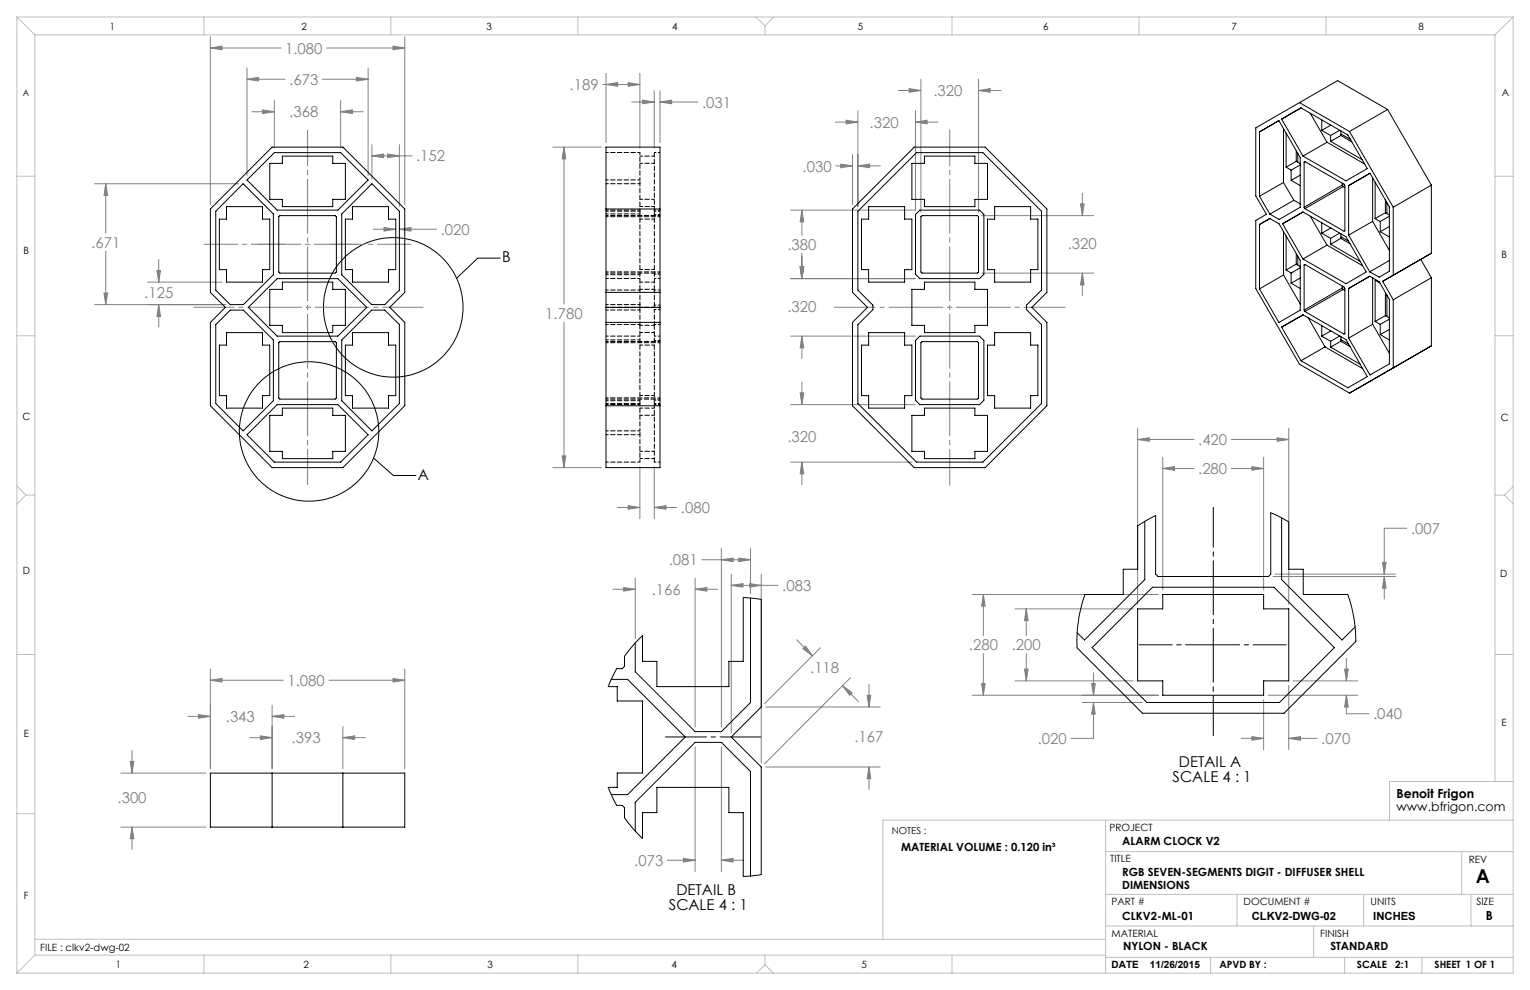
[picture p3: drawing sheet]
<svg xmlns="http://www.w3.org/2000/svg" width="432mm" height="279mm" viewBox="0 0 432 279" stroke-linecap="round" stroke-linejoin="round" font-family="sans-serif">
<g fill="none" stroke="#000" stroke-width=".28">
<path d="M141.2 72.8h-6.4l-5.9 5.7M105.4 129.3l5.6 4.9h6.4"/>
<circle cx="111" cy="86.7" r="19.7"/>
<circle cx="87.2" cy="121.8" r="19.7"/>
</g>
<g fill="none" stroke="#808080" stroke-width=".28">
<path d="M59.4 13.5l3.3-.5v1zM59.4 10.4v47.3M59.4 13.5h19.9M69.7 19.2v30.3M92.2 13.5h22M103.9 19.2v30.3M110.9 13l3.3 .5-3.3 .5zM114.2 10.4v47.3M69.7 22.4l3.3-.6v1.1zM69.7 22.4h10.8M71.1 31.5h6.3M74.1 31l3.3 .5-3.3 .5z"/>
<path d="M77.4 28.4v13.4M91 22.4h12.9M96.1 31.5l3.3-.5v1zM96.1 28.4v13.4M96.1 31.5h6.4M100.6 21.8l3.3 .6-3.3 .5zM170.1 23.8h10.5M171 23.8l3.3-.5v1zM171 20.7v19.6M177.3 23.3l3.3 .5-3.3 .5zM178.3 28.8h6.3M180.6 20.7v21.1"/>
<path d="M181.4 28.3l3.2 .5-3.2 .5zM184.6 25.6v16.2M186.3 28.8l3.2-.5v1zM186.3 25.6v14.7M186.3 28.8h10.7M235.8 34.5h6.3M238.8 33.9l3.3 .6-3.3 .5zM242.1 31.3v27M253.5 25.5h6.4M256.6 25l3.3 .5-3.3 .5zM258.4 34.5l3.3-.6v1.1zM258.4 31.3v28h-35.3"/>
<path d="M258.4 34.5h6.3M259.9 22.4v37.5M276.2 25.5l3.2-.5v1zM276.2 22.4v37.5M276.2 25.5h6.3M26.7 51.9h40.6M29.8 51.9l.6 3.3h-1zM29.8 51.9v13.9M105 44l3.3-.5v1zM105 40.8v9.8M105 44h11.3M109.4 43.5l3.3 .5-3.3 .5z"/>
<path d="M112.7 40.8v17.5M156 41.5h13.8M159.2 41.5l.5 3.3h-1.1zM159.2 41.5v44.3M226.3 59.3l.5 3.3h-1zM226.3 59.3v7.1M235.9 46.8h4.7M237.3 46.3l3.3 .5-3.3 .5zM240.6 43.6v14.1M242.1 46.8l3.3-.5v1zM242.1 46.8h6.4M304.9 57.5h1.1l-.5 3.4z"/>
<path d="M305.5 54.5v6.4M29.8 70.8v15.2M41.6 79.6h21.1M44.3 76.3h1l-.5 3.3zM44.8 73.3v6.3M105.3 64.7h6.4M108.4 64.2l3.3 .5-3.3 .5zM112.7 64.7l3.3-.5v1zM112.7 64.7h10.5M223.1 78.6h35.2M225.8 75.3h1l-.5 3.3zM226.3 71.5v7.1"/>
<path d="M277.1 60.9h31.5M277.1 77.1h31.5M305.5 77.1l.5 3.3h-1.1zM305.5 77.1v6.3M26.7 86h37M29.4 82.7h1l-.6 3.3zM44.8 86l.5 3.3h-1zM44.8 86v6.3M159.2 90.9v41.1M223.1 94.9h35.2M226.3 94.9l.5 3.3h-1zM226.3 94.9v6.3"/>
<path d="M223.1 114.2h35.2M225.8 110.9h1l-.5 3.3zM226.3 107.8v6.4M156 132h13.8M158.6 128.7h1.1l-.5 3.3zM180.6 131.7v14.7M184.6 131.7v14.7M223.1 130.4h34.3M226.3 130.4l.5 3.3h-1zM226.3 130.4v6.4M321.1 124l3.2-.5v1zM321.1 120.9v49.7"/>
<path d="M321.1 124h15.9M328.2 132.2l3.3-.5v1zM328.2 129v37.5M328.2 132.2h8.8M347.5 132.2h9.1M347.5 124h16.2M353.3 131.7l3.3 .5-3.3 .5zM356.6 129v37.5M360.4 123.5l3.3 .5-3.3 .5zM363.7 120.9v49.7M174.2 143.2h6.4M177.3 142.7l3.3 .5-3.3 .5z"/>
<path d="M184.6 143.2l3.4-.5v1zM184.6 143.2h6.4M198.1 158h13.7M203.6 158l3.3-.5v1zM203.6 154.8v50.4M208.5 157.5l3.3 .5-3.3 .5zM211.8 154.8v12.7M390.2 158.7h1l-.5 3.3zM397 149.1h-6.3v12.9M172.9 166.3h6.4M176 165.8l3.3 .5-3.3 .5zM179.3 163.1v17.1"/>
<path d="M196.2 166.3l3.3-.5v1zM196.2 163.1v42.1M196.2 166.3h6.3M206.4 165.2l3.3-.5v1zM206.4 162v44.7M206.4 165.2h13.2M211.6 164.7l3.2 .5-3.2 .5zM214.8 162v53.2M274.4 167.8h52.5M277.5 167.8l.5 3.3h-1zM277.5 167.8v11.6M286.5 171.8h33.3"/>
<path d="M289.6 171.8l.6 3.4h-1.1zM289.6 171.8v7.6M359.3 162.7h34.5M359.9 162h33.9M390.7 162.7l.5 3.3h-1zM390.7 162.7v6.4M59.4 192l3.3-.5v1zM59.4 188.8v28.1M59.4 192h20.5M76.8 199v17.9M92.9 192h21.3M110.9 191.5l3.3 .5-3.3 .5z"/>
<path d="M114.2 188.8v28.1M216.1 199.5h32.3M224.8 180.6l4.5 4.5M227.3 182.4l2 2.7-2.7-2zM231.6 182.8l-15.8 15.8M237.8 193.5l2.7 2-.7 .7zM237.8 193.5l4.5 4.5M240 191.3l-24.2 24.3M244.7 196.2h1l-.4 3.3zM245.3 193.2v6.3M274.4 196.2h52.5M277 192.9h1l-.5 3.3z"/>
<path d="M277.5 184.5v11.7M286.5 192.2h33.3M289.1 188.8h1.1l-.6 3.4zM289.6 184.5v7.7M305.4 198.3h17M308.1 192.9h1l-.5 3.3zM308.6 198.3l.5 3.2h-1zM308.6 198.3v10.1h-6.3M308.6 189.9v6.3M356.6 197.5v14.1M357.9 196.2h25.3M363.7 193.4v18.2"/>
<path d="M365 192.2h18.2M379.5 188.8h1l-.5 3.4zM380 196.2l.5 3.3h-1zM380 196.2v5.2h6.3M380 185.8v6.4M34.1 218.2h24M36.8 214.9h1l-.5 3.3zM37.3 211.8v6.4M53 202.2h6.4M56.1 201.7l3.3 .5-3.3 .5zM70.4 208.2h6.4M73.5 207.7l3.3 .5-3.3 .5z"/>
<path d="M76.8 202.2l3.3-.5v1zM76.8 202.2h6.3M96.8 208.2l3.3-.5v1zM96.8 205v11.9M96.8 208.2h6.3M196.2 210.8v35.2M203.6 210.8v35.2M216.1 216.5h32.3M245.3 216.5l.4 3.3h-1zM245.3 216.5v6.3M350.3 208.4h6.3M353.3 207.9l3.3 .5-3.3 .5z"/>
<path d="M363.7 208.4l3.3-.5v1zM363.7 208.4h8M34.1 233.4h24M37.3 233.4l.5 3.3h-1zM37.3 233.4v6.4M188.3 242.8h7.9M192.9 242.3l3.3 .5-3.3 .5zM203.6 242.8l3.3-.5v1zM203.6 242.8h6.3"/>
</g>
<path d="M342.4 207.6v-64.4" fill="none" stroke="#000" stroke-width=".28" stroke-dasharray="15.2 1.3 1.3 1.3" stroke-dashoffset="4"/>
<path d="M363 182h-41.5" fill="none" stroke="#000" stroke-width=".28" stroke-dasharray="15.2 1.3 1.3 1.3" stroke-dashoffset="5.9"/>
<path d="M214.8 208h-27" fill="none" stroke="#000" stroke-width=".28" stroke-dasharray="15.2 1.3 1.3 1.3" stroke-dashoffset="3.6"/>
<path d="M86.8 136.8v-100" fill="none" stroke="#808080" stroke-width=".28" stroke-dasharray="15.2 1.3 1.3 1.3" stroke-dashoffset="5.3"/>
<path d="M54.7 86.7h64.7" fill="none" stroke="#808080" stroke-width=".28" stroke-dasharray="15.2 1.3 1.3 1.3" stroke-dashoffset="3.9"/>
<path d="M57.6 68.9h22.9M93.2 68.9h22.8" fill="none" stroke="#808080" stroke-width=".28" stroke-dasharray="15.2 1.3 1.3 1.3" stroke-dashoffset="5.7"/>
<path d="M72.7 68.9h28.2" fill="none" stroke="#808080" stroke-width=".28" stroke-dasharray="15.2 1.3 1.3 1.3" stroke-dashoffset="3"/>
<path d="M235.5 86.7h65.1" fill="none" stroke="#808080" stroke-width=".28" stroke-dasharray="15.2 1.3 1.3 1.3" stroke-dashoffset="3.6"/>
<path d="M268 137v-100.4" fill="none" stroke="#808080" stroke-width=".28" stroke-dasharray="15.2 1.3 1.3 1.3" stroke-dashoffset="5"/>
<g fill="none" stroke="#c0c0c0" stroke-width=".28">
<path d="M4.8 4.8l5 5M4.8 4.8h422.2M4.8 4.8v269.8M9.8 9.8h412.1M9.8 9.8v259.8M57.5 4.8v5M110.3 4.8v5M163.1 4.8v5M213.3 4.8l2.6 2.5M215.9 7.3v2.5M218.4 4.8l-2.5 2.5M268.7 4.8v5"/>
<path d="M321.5 4.8v5M374.2 4.8v5M421.9 9.8v210.8M427 4.8l-5.1 5M427 4.8v269.8h-422.2M4.8 49.7h5M421.9 49.7h5.1M4.8 94.8h5M421.9 94.8h5.1M4.8 137.2l2.5 2.5M7.3 139.7l-2.5 2.6M7.3 139.7h2.5"/>
<path d="M421.9 139.7h2.7M424.6 139.7l2.4 2.4M427 137.3l-2.4 2.4M4.8 184.7h5M421.9 184.7h5.1M4.8 229.7h5M312 231.5v43.1M427 231.5h-177.8v33.6M427 220.6h-34.9v10.9M312 240.3h115M312 252.4h115M349.1 252.4v8.9"/>
<path d="M384.8 252.4v8.9M412.5 240.3v12.1M415.1 252.4v8.9M9.8 265.1h302.2M9.8 269.6l-5 5M9.8 269.6h302.2M57.5 269.6v5M110.3 269.6v5M163.1 269.6v5M215.9 272.3l-2.4 2.3M215.9 272.3l2.4 2.3M215.9 269.6v2.7"/>
<path d="M268.7 269.6v5M312 270.2h115M312 261.3h115M341.7 270.2v4.4M370.7 261.3v8.9M379.5 270.2v4.4M401.3 270.2v4.4"/>
</g>
<path d="M59.4 13.5l3.3-.5v1zM110.9 13l3.3 .5-3.3 .5zM44.8 86l.5 3.3h-1zM44.3 76.3h1l-.5 3.3zM108.4 64.2l3.3 .5-3.3 .5zM112.7 64.7l3.3-.5v1zM29.4 82.7h1l-.6 3.3zM29.8 51.9l.6 3.3h-1zM69.7 22.4l3.3-.6v1.1zM100.6 21.8l3.3 .6-3.3 .5zM96.1 31.5l3.3-.5v1zM74.1 31l3.3 .5-3.3 .5zM105 44l3.3-.5v1zM109.4 43.5l3.3 .5-3.3 .5zM56.1 201.7l3.3 .5-3.3 .5zM76.8 202.2l3.3-.5v1zM73.5 207.7l3.3 .5-3.3 .5zM96.8 208.2l3.3-.5v1zM59.4 192l3.3-.5v1zM110.9 191.5l3.3 .5-3.3 .5zM37.3 233.4l.5 3.3h-1zM36.8 214.9h1l-.5 3.3zM159.2 41.5l.5 3.3h-1.1zM158.6 128.7h1.1l-.5 3.3zM181.4 28.3l3.2 .5-3.2 .5zM186.3 28.8l3.2-.5v1zM177.3 23.3l3.3 .5-3.3 .5zM171 23.8l3.3-.5v1zM177.3 142.7l3.3 .5-3.3 .5zM184.6 143.2l3.4-.5v1zM289.1 188.8h1.1l-.6 3.4zM289.6 171.8l.6 3.4h-1.1zM277.5 167.8l.5 3.3h-1zM277 192.9h1l-.5 3.3zM363.7 208.4l3.3-.5v1zM353.3 207.9l3.3 .5-3.3 .5zM328.2 132.2l3.3-.5v1zM353.3 131.7l3.3 .5-3.3 .5zM321.1 124l3.2-.5v1zM360.4 123.5l3.3 .5-3.3 .5zM379.5 188.8h1l-.5 3.4zM380 196.2l.5 3.3h-1zM390.7 162.7l.5 3.3h-1zM390.2 158.7h1l-.5 3.3zM308.1 192.9h1l-.5 3.3zM308.6 198.3l.5 3.2h-1zM276.2 25.5l3.2-.5v1zM256.6 25l3.3 .5-3.3 .5zM304.9 57.5h1.1l-.5 3.4zM305.5 77.1l.5 3.3h-1.1zM225.8 75.3h1l-.5 3.3zM226.3 94.9l.5 3.3h-1zM258.4 34.5l3.3-.6v1.1zM238.8 33.9l3.3 .6-3.3 .5zM225.8 110.9h1l-.5 3.3zM226.3 130.4l.5 3.3h-1zM242.1 46.8l3.3-.5v1zM237.3 46.3l3.3 .5-3.3 .5zM226.3 59.3l.5 3.3h-1zM225.8 75.3h1l-.5 3.3zM237.8 193.5l2.7 2-.7 .7zM227.3 182.4l2 2.7-2.7-2zM206.4 165.2l3.3-.5v1zM211.6 164.7l3.2 .5-3.2 .5zM244.7 196.2h1l-.4 3.3zM245.3 216.5l.4 3.3h-1zM208.5 157.5l3.3 .5-3.3 .5zM203.6 158l3.3-.5v1zM196.2 166.3l3.3-.5v1zM176 165.8l3.3 .5-3.3 .5zM203.6 242.8l3.3-.5v1zM192.9 242.3l3.3 .5-3.3 .5z" fill="#808080"/>
<g fill="none" stroke="#000" stroke-width=".28">
<path d="M361.7 33.6l5.5-3.2 13.2 7.7 5.5 9.5-6 3.4-12.2-6.9zM362.2 36.3v15.2M363 37.6v9.6M366.7 29l14.2 8.1M369.8 32l4.7 8.1M373 33.8v3M373 36.8l2.5 1.4M375.5 38.2v1.7M375.5 39.9l8.9 5.1M375.6 35.3l-2.6 1.5M378.1 36.8l-2.6 1.4M378.4 38.2l-2.9 1.7"/>
<path d="M378.4 38.2l3.1 1.9M378.4 38l.2-.1 2.5 1.4M378.4 36.9v1.3M380.9 37.1l12.3 21.4M391.6 30.9l-14.1-8.1-23.1 13.3v19.2l3 5.2-3 1.7v19.2l12.3 21.4 14.2 8.1 23.1-13.3M391.6 30.9l-10.7 6.2M391.6 30.9l12.4 21.3M63.9 58.3h10.2v3.5h2v14.3h-2v3.5h-10.2v-3.5h-2v-14.3h2zM68.6 51.9l8.6 8.5v17.1l-8.5 8.5h-3.7l-4.1-4.1v-22.3zM76.1 46.1h3.6v-2h14.2v2h3.6v10.2h-3.6v2h-14.2v-2h-3.6zM76.8 41.5h20l17.4 17.5v23.5l-4.2 4.2 4.2 4.3v23.5l-17.4 17.5h-20l-17.4-17.5v-23.5l4.2-4.3-4.2-4.2v-23.5zM77.4 43.1h18.7l7.8 7.7-8.5 8.5h-17.2l-8.5-8.5z"/>
<path d="M99.5 58.3h10.1v3.5h2.1v14.3h-2.1v3.5h-10.1v-3.5h-2v-14.3h2zM105 51.9l7.7 7.7v22.3l-4.1 4.1h-3.7l-8.5-8.5v-17.1zM171 41.5h15.3v90.5h-15.3zM171 59h15.3M245.1 58.3h10.2v3.5h2.1v14.3h-2.1v3.5h-10.2v-3.5h-2v-14.3h2zM257.4 46.1h3.5v-2h14.2v2h3.6v10.2h-3.6v2h-14.2v-2h-3.5zM258 41.5h20l17.5 17.5v23.5l-4.3 4.2 4.3 4.3v23.5l-17.5 17.5h-20l-17.4-17.5v-23.5l4.2-4.3-4.2-4.2v-23.5zM258.7 43.1h18.7l16.5 16.5v22.3l-4.2 4.2v1.3l4.2 4.2v22.3l-16.5 16.5h-18.7l-16.6-16.5v-22.3l4.2-4.2v-1.3l-4.2-4.2v-22.3zM259.6 59.3h16.8l1.3 1.2v16.9l-1.3 1.2h-16.8l-1.2-1.2v-16.9zM280.7 58.3h10.2v3.5h2v14.3h-2v3.5h-10.2v-3.5h-2v-14.3h2zM355.5 55.4v-18.2l5.4-3.2 6.1 10.5v14l-6 3.4-2.6-1.5M355.5 55.4l2.9 5"/>
<path d="M362.2 51.5l3 5M362.2 51.5l-6.7 3.9M363 47.2l1.4 .8M364.4 48v2.9M364.4 50.9l2.6 1.5M365.2 56.5l1.8 1.1M365.2 56.5l-6.8 3.9M365.8 45.5l-2.8 1.7M365.8 42.5v3M365.8 45.5l1.2 .7M366.3 43.3v2.5M367 49.4l-2.6 1.5"/>
<path d="M367 46.5l-2.6 1.5M368.1 58.5v-12.7l.2-.2 11 6.4 .3 .4v12.7l-.3 .2-11-6.4M368.1 58.5l.2 .4M374.5 40.1l10.6 6.2M374.5 40.1l-6.8 4M378.8 52.2l-10.7 6.3M378.8 51.7v.5M378.8 52.2l.3 .5M379.1 52.7l-10.8 6.2M379.1 52.7l.5 .3M387.4 50.2v12.3M388.1 51.4v10.3"/>
<path d="M391 56.4v3.6M391.4 57.1v2.9l-.2 .1M393.2 58.5v19.2M404 52.2v19.3l-13.8 7.9 3 5.2M404 52.2l-10.8 6.3M78.7 61.2l.3-.3h15.6l.3 .3v15.6l-.3 .3h-15.6l-.3-.3zM259.9 61.2l.3-.3h15.6l.4 .3v15.6l-.4 .3h-15.6l-.3-.3zM355.5 63.4l2.9-1.7 2.6 1.5 6 10.3v14l-6.1 3.5-5.4-9.5zM362 63.1l5.7-3.3 12.2 7 5.7 10-5.7 3.3-12.2-7zM362.2 65.3v12.3M362.2 77.6l4.8 8.2M362.2 77.6l-6.7 3.9"/>
<path d="M363 66.6v9.6M363 76.2l1.4 .8M364.4 77v2.9M364.4 79.9l2.6 1.5M365.8 71.6v2.9M365.8 74.5l-2.8 1.7M365.8 74.5l1.2 .7M366.3 72.3v2.5M367 78.5l-2.6 1.4M367 75.6l-2.6 1.4M369.8 61l4.7 8.2M373 62.9v2.9"/>
<path d="M373 65.8l2.5 1.5M374.5 69.2l10.1 5.8M374.5 69.2l-6.8 3.9M375.5 67.3v1.6M375.5 68.9l8.4 4.9M375.6 64.3l-2.6 1.5M378.1 65.8l-2.6 1.5M378.4 67.3l-2.9 1.6M378.4 66v1.3M378.4 67.3l2.6 1.5M378.4 67l.2-.1 2 1.2M380.6 66.4v-14l6-3.5 5.5 9.5v18.2l-2.9 1.6-2.6-1.5"/>
<path d="M380.6 66.4l6 10.3M387.4 62.5l4.7 8.2M387.4 78.4v13.1M387.4 62.5l-6.8 3.9M388.1 61.7l1.4 .8M389.4 79.9l-1.3-.8v11.6M389.5 62.5v2.9M389.5 65.4l2.6 1.5M391 60l-2.9 1.7M391 60l1.1 .7M392.1 73.5l-5.5 3.2M392.1 63.9l-2.6 1.5"/>
<path d="M392.1 61l-2.6 1.5M401 73.2l3 5.2M404 78.4v19.2M404 78.4l-10.8 6.2M63.9 93.9h10.2v3.5h2v14.3h-2v3.5h-10.2v-3.5h-2v-14.3h2zM65 87.5h3.7l8.5 8.5v17.1l-8.6 8.5-7.7-7.7v-22.3zM70.1 86.7l8.1-8.1h17.2l8.1 8.1-8.1 8.2h-17.2zM76.1 81.7h3.6v-2.1h14.2v2.1h3.6v10.1h-3.6v2.1h-14.2v-2.1h-3.6zM78.7 96.7l.3-.3h15.6l.3 .3v15.6l-.3 .3h-15.6l-.3-.3zM99.5 93.9h10.1v3.5h2.1v14.3h-2.1v3.5h-10.1v-3.5h-2v-14.3h2zM104.9 87.5h3.7l4.1 4.1v22.3l-7.7 7.7-8.6-8.5v-17.1zM171 82.5h15.3"/>
<path d="M171 91h15.3M171 86.7h15.3M245.1 93.9h10.2v3.5h2.1v14.3h-2.1v3.5h-10.2v-3.5h-2v-14.3h2zM257.4 81.7h3.5v-2.1h14.2v2.1h3.6v10.1h-3.6v2.1h-14.2v-2.1h-3.5zM258.4 96.1l1.2-1.2h16.8l1.3 1.2v16.9l-1.3 1.2h-16.8l-1.2-1.2zM259.9 96.7l.3-.3h15.6l.4 .3v15.6l-.4 .3h-15.6l-.3-.3zM280.7 93.9h10.2v3.5h2v14.3h-2v3.5h-10.2v-3.5h-2v-14.3h2zM361.7 92.3l6-3.4 12.2 6.9 6 10.5-5.5 3.1-13.2-7.6zM368.1 87.5v-12.7l.2-.2 11 6.4 .3 .4v12.8l-.3 .1-11-6.4M368.1 87.5l.2 .4M369.2 89.7l4.7 8.2M373 91.9v3"/>
<path d="M373 94.9l2.5 1.4M373.9 97.9l10.7 6.1M373.9 97.9l-6.7 3.9M375.5 96.3v1.7M375.5 98l8.4 4.8M375.6 93.4l-2.6 1.5M378.1 94.8l-2.6 1.5M378.4 95v1.3M378.4 96.3l-2.9 1.7M378.4 96.3l2.6 1.5M378.4 95.8l2.2 1.3M378.8 81.3l-10.7 6.2"/>
<path d="M378.8 80.8v.5M378.8 81.3l.3 .4M379.1 81.7l-10.8 6.2M379.1 81.7l.5 .3M380.6 81.4l6-3.4 2.6 1.5 2.9 5v18.2l-5.5 3.1-6-10.4zM387.4 91.5l4.7 8.2M387.4 91.5l-6.8 3.9M388.1 90.7l1.4 .8M389.5 91.5v2.9M389.5 94.4l2.6 1.6M391 82.6v6.5M391 89.1l-2.9 1.6"/>
<path d="M391 89.1l1.1 .6M391.4 83.3v5.8l-.2 .1M392.1 93l-2.6 1.4M392.1 90.1l-2.6 1.4M393.2 84.6v19.2l10.8-6.2M76.1 117.2h3.6v-2h14.2v2h3.6v10.2h-3.6v2h-14.2v-2h-3.6zM78.2 114.2h17.2l8.5 8.5-7.8 7.7h-18.7l-7.7-7.7zM171 114.5h15.3M257.4 117.2h3.5v-2h14.2v2h3.6v10.2h-3.6v2h-14.2v-2h-3.5zM321.1 148.4l5-2.9v16.5l.7 .7h31.2l.6-.7v-17.3l2.9 1.3 2.2 1.3v13.4h4.1v7.1h12.6l.9 2.9 .7 3.3 .5 3.7 .2 3.3-20.3 20.3h-40l-18.4-18.5-.1-1.5 .2-3.7 .4-3.5 .7-3.2 1-3.1h10.8v-7.1h4.1zM323.1 147.1v16.5l-17 17-2.1-2M361.7 146.2v17.4l17 17 3.7-3.7"/>
<path d="M209.8 168.7l5 .5v30.3l-8.4 8.5 8.4 8.5v30.3l-5 .6v-18.1h-4.1v-7.1h-20.3v7.1h-4.1v7.3l-3.1-3.2-2-2.6v-2.8l-.6-.7h-1.5M209.8 168.7v18h-4.1v7.1h-20.3v-7.1h-4.1v-7.3l-2.5 2.6-2.5 3.2-.1 2.8-.6 .7h-1.5M211.8 168.8v29.5l-8.2 8.2h-7.4l-16.9-16.9v-8.1M321.1 171.8h7.1v-4h28.4v4h7.1v20.4h-7.1v4h-28.4v-4h-7.1zM325.3 165.7h34.3l17 17.1-15.5 15.5h-37.4l-15.5-15.5zM171.7 193.8h2.5v4h7.1v20.4h-7.1v4h-2.5l2.4 5.1M172.5 191.7h4.6l16.3 16.3-16.3 16.3h-4.6M174.1 188.7l-2.4 5.1M59.4 218.2h54.8v15.2h-54.8zM76.8 218.2v15.2M96.8 218.2v15.2M179.3 234.6v-8.2l16.9-16.9h7.4l8.2 8.2v29.5"/>
</g>
<g fill="none" stroke="#000" stroke-width=".28" stroke-dasharray="1.3 .6" stroke-dashoffset=".8">
<path d="M184.7 59.6h1.6M184.7 59.3h1.6M184.7 43h1.6M184.7 77.4h1.6M184.7 60.5h1.6M184.7 78.6h1.6M184.7 91.6h1.6M184.7 81.9h1.6M184.7 86.1h1.6M184.7 87.4h1.6M184.7 96.1h1.6M184.7 94.9h1.6"/>
<path d="M184.7 113.9h1.6M184.7 112.9h1.6M184.7 114.2h1.6M184.7 130.4h1.6"/>
</g>
<path d="M184.7 43v16.6M184.7 59.6v22.3M180.6 81.9v-22.3M184.7 91.6v22.3M180.6 113.9v-22.3M184.7 113.9v16.5" fill="none" stroke="#000" stroke-width=".28" stroke-dasharray="1.3 .6"/>
<path d="M180.6 87.5v-.8M180.6 86.7v-.7M184.7 81.9v4.2M184.7 87.4v4.2" fill="none" stroke="#000" stroke-width=".28" stroke-dasharray="1.3 .6" stroke-dashoffset=".4"/>
<g fill="none" stroke="#000" stroke-width=".28" stroke-dasharray="1.3 .6" stroke-dashoffset=".6">
<path d="M180.6 59.6v-7.7M180.6 59.6h-9.6M180.6 51.9h-9.6M180.6 50.8h-9.6M180.6 50.8v-7.8M180.6 43h-9.6M180.6 59.3h-9.6M171 76.7h15.3M171 61.2h15.3M171 77.1h15.3M171 60.8h15.3M180.6 60.4h-9.6"/>
<path d="M180.6 77.5h-9.6M180.6 78.6h-9.6M171 96.7h15.3M171 96.4h15.3M180.6 81.9h-9.6M180.6 91.6h-9.6M180.6 86h-9.6M180.6 87.5h-9.6M180.6 95.9h-9.6M180.6 94.9h-9.6M180.6 86.7h-9.6M184.7 86.1v1.3"/>
<path d="M171 112.3h15.3M171 112.6h15.3M180.6 113.9h-9.6M180.6 113.1h-9.6M180.6 114.2h-9.6M180.6 121.6v-7.7M180.6 121.6h-9.6M180.6 122.7h-9.6M180.6 130.4v-7.7M180.6 130.4h-9.6"/>
</g>
<g fill="none" stroke="#000" stroke-width=".28" stroke-dasharray="1.3 .6" stroke-dashoffset=".5">
<path d="M180.6 51.9v-1.1M184.7 58.3h-4.1M184.7 46.1h-4.1M184.7 56.2h-4.1M184.7 44.1h-4.1M184.7 61.8h-4.1M184.7 76.1h-4.1M184.7 79.6h-4.1M180.6 86v-4.1M180.6 91.6v-4.1M184.7 97.4h-4.1M184.7 93.8h-4.1"/>
<path d="M184.7 81.6h-4.1M184.7 91.8h-4.1M184.7 111.6h-4.1M184.7 115.2h-4.1M184.7 117.2h-4.1M180.6 122.7v-1.1M184.7 127.4h-4.1M184.7 129.4h-4.1"/>
</g>
<path d="M180.6 86.7h5.7" fill="none" stroke="#000" stroke-width=".28" stroke-dasharray="1.3 .6" stroke-dashoffset=".7"/>
<text font-size="5.4" x="416.5" y="249.1">A</text>
<g font-size="4.2" fill="#808080">
<text x="80.5" y="15.1">1.080</text>
<text x="81.7" y="23.9">.673</text>
<text x="160.7" y="25.4">.189</text>
<text x="263.4" y="27.1">.320</text>
<text x="81.7" y="33.1">.368</text>
<text x="198.2" y="30.4">.031</text>
<text x="245.4" y="36">.320</text>
<text x="117.5" y="45.6">.152</text>
<text x="226.5" y="48.4">.030</text>
<text x="25.8" y="69.9">.671</text>
<text x="124.4" y="66.3">.020</text>
<text x="222.2" y="70.5">.380</text>
<text x="301.4" y="70.4">.320</text>
<text x="40.7" y="84">.125</text>
<text x="153.9" y="89.9">1.780</text>
<text x="222.2" y="88.1">.320</text>
<text x="222.2" y="124.6">.320</text>
<text x="338.2" y="125.6">.420</text>
<text x="338.2" y="133.8">.280</text>
<text x="192.2" y="144.8">.080</text>
<text x="398.2" y="150.7">.007</text>
<text x="188.7" y="159.6">.081</text>
<text x="183.9" y="167.9">.166</text>
<text x="220.8" y="166.8">.083</text>
<text x="273.4" y="183.5">.280</text>
<text x="285.6" y="183.5">.200</text>
<text x="228.7" y="190.1">.118</text>
<text x="81.1" y="193.6">1.080</text>
<text x="63.7" y="203.8">.343</text>
<text x="387.5" y="203">.040</text>
<text x="82.3" y="209.8">.393</text>
<text x="241.2" y="209.4">.167</text>
<text x="292.9" y="210">.020</text>
<text x="372.9" y="210">.070</text>
<text x="33.2" y="226.6">.300</text>
<text x="179" y="244.3">.073</text>
</g>
<g font-size="4.2">
<text x="141.7" y="74.1">B</text>
<text x="117.9" y="135.4">A</text>
<text x="331" y="220.7">SCALE 4 : 1</text>
<text x="332.7" y="216.6">DETAIL A</text>
<text x="188.8" y="256.9">SCALE 4 : 1</text>
<text x="190.9" y="252.7">DETAIL B</text>
</g>
<g font-size="3.5">
<text x="394.1" y="225.3">Benoit Frigon</text>
<text x="394.1" y="228.8">www.bfrigon.com</text>
<text x="419.3" y="259.7">B</text>
</g>
<g font-size="3.2">
<text x="316.7" y="238.4">ALARM CLOCK V2</text>
<text x="254.3" y="240.1">MATERIAL VOLUME : 0.120 in³</text>
<text x="316.7" y="250.8">DIMENSIONS</text>
<text x="316.7" y="247.3">RGB SEVEN-SEGMENTS DIGIT - DIFFUSER SHELL</text>
<text x="316.7" y="259.7">CLKV2-ML-01</text>
<text x="353.3" y="259.7">CLKV2-DWG-02</text>
<text x="387.6" y="259.7">INCHES</text>
<text x="317" y="268.2">NYLON - BLACK</text>
<text x="375.5" y="268.2">STANDARD</text>
</g>
<g font-size="2.8">
<text x="31" y="8.5">1</text>
<text x="85.1" y="8.5">2</text>
<text x="137.3" y="8.5">3</text>
<text x="189.7" y="8.5">4</text>
<text x="242.1" y="8.5">5</text>
<text x="294.4" y="8.5">6</text>
<text x="347.6" y="8.5">7</text>
<text x="400.3" y="8.5">8</text>
<text x="423.8" y="27.2">A</text>
<text x="6.7" y="71.8">B</text>
<text x="423.8" y="72.8">B</text>
<text x="6.4" y="118.6">C</text>
<text x="423.5" y="118.9">C</text>
<text x="6.5" y="162.1">D</text>
<text x="423.4" y="163">D</text>
<text x="6.7" y="207.9">E</text>
<text x="423.7" y="204.9">E</text>
<text x="313.1" y="234.6">PROJECT</text>
<text x="313.3" y="243.2">TITLE</text>
<text x="414.5" y="243.6">REV</text>
<text x="6.7" y="253.8">F</text>
<text x="313.7" y="255.3">PART #</text>
<text x="351" y="255.3">DOCUMENT #</text>
<text x="386.8" y="255.3">UNITS</text>
<text x="416.7" y="255.3">SIZE</text>
<text x="11.4" y="268.4">FILE : clkv2-dwg-02</text>
<text x="313.7" y="264.6">MATERIAL</text>
<text x="372.6" y="264.5">FINISH</text>
<text x="32.7" y="273.3">1</text>
<text x="85.7" y="273.3">2</text>
<text x="137.6" y="273.3">3</text>
<text x="189.6" y="273.3">4</text>
<text x="243.2" y="273.2">5</text>
<text x="313.7" y="273.3">DATE</text>
<text x="324.5" y="273.3">11/26/2015</text>
<text x="344.1" y="273.1">APVD BY :</text>
<text x="383" y="273.1">SCALE</text>
<text x="393.8" y="273.1">2:1</text>
<text x="404.9" y="273.1">SHEET 1 OF 1</text>
</g>
<text font-size="2.7" x="251.7" y="235.2">NOTES :</text>
<text font-size="2.5" x="6.4" y="27">A</text>
</svg>
